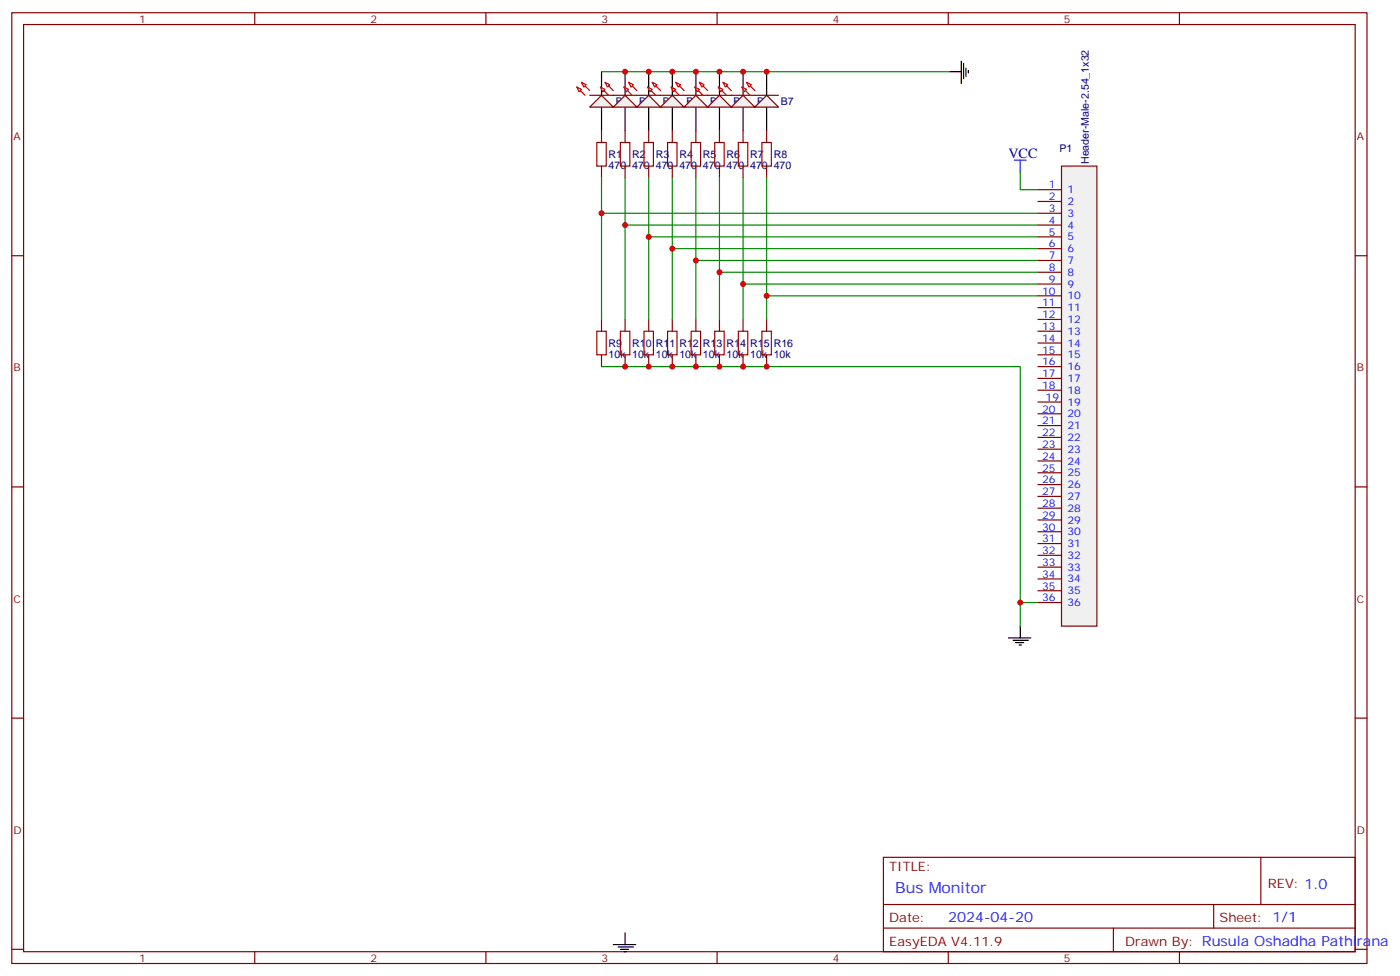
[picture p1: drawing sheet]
<svg xmlns="http://www.w3.org/2000/svg" width="419mm" height="292mm" viewBox="0 0 419 292" stroke-linecap="round" stroke-linejoin="round" font-family="sans-serif">
<g fill="none" stroke="#870000" stroke-width=".35">
<path d="M3.5 3.8h405.4v284.3h-405.4zM7.1 7.3h398.2v277.3h-398.2zM76.2 3.8v3.5M145.3 3.8v3.5M214.5 3.8v3.5M283.6 3.8v3.5M352.8 3.8v3.5M3.5 76.5h3.6M405.3 76.5h3.6M3.5 145.6h3.6M405.3 145.6h3.6M3.5 214.8h3.6"/>
<path d="M405.3 214.8h3.6M264.2 256.4h141.1v28.2h-141.1zM377.1 256.4v14.1M264.2 270.5h141.1M264.2 277.6h141.1M333 277.6v7M363 270.5v7.1M3.5 283.9h3.6M76.2 284.6v3.5M145.3 284.6v3.5M214.5 284.6v3.5M283.6 284.6v3.5"/>
<path d="M352.8 284.6v3.5M405.3 283.9h3.6"/>
</g>
<path d="M179.9 21.4v7.1M179.9 32v7.1" fill="none" stroke="#000" stroke-width=".35"/>
<path d="M176.4 32l3.5-3.5 3.5 3.5z" fill="#f0f0f0" stroke="#870000" stroke-width=".35"/>
<path d="M172.5 26l2.5 2.5M173.9 24.6l2.5 2.5" fill="none" stroke="#f00" stroke-width=".35"/>
<g fill="#f0f0f0" stroke="#f00" stroke-width=".35">
<path d="M173.9 24.6l1.4 .7-.7 .7z"/>
<path d="M172.5 26l1.4 .7-.7 .7z"/>
</g>
<path d="M176.4 28.5h7" fill="none" stroke="#870000" stroke-width=".35"/>
<path d="M187 21.4v7.1M187 32v7.1" fill="none" stroke="#000" stroke-width=".35"/>
<path d="M183.4 32l3.6-3.5 3.5 3.5z" fill="#f0f0f0" stroke="#870000" stroke-width=".35"/>
<path d="M179.6 26l2.4 2.5M181 24.6l2.4 2.5" fill="none" stroke="#f00" stroke-width=".35"/>
<g fill="#f0f0f0" stroke="#f00" stroke-width=".35">
<path d="M181 24.6l1.4 .7-.7 .7z"/>
<path d="M179.6 26l1.4 .7-.7 .7z"/>
</g>
<path d="M183.4 28.5h7.1" fill="none" stroke="#870000" stroke-width=".35"/>
<path d="M194 21.4v7.1M194 32v7.1" fill="none" stroke="#000" stroke-width=".35"/>
<path d="M190.5 32l3.5-3.5 3.6 3.5z" fill="#f0f0f0" stroke="#870000" stroke-width=".35"/>
<path d="M186.6 26l2.5 2.5M188 24.6l2.5 2.5" fill="none" stroke="#f00" stroke-width=".35"/>
<g fill="#f0f0f0" stroke="#f00" stroke-width=".35">
<path d="M188 24.6l1.4 .7-.7 .7z"/>
<path d="M186.6 26l1.4 .7-.7 .7z"/>
</g>
<path d="M190.5 28.5h7.1" fill="none" stroke="#870000" stroke-width=".35"/>
<path d="M201.1 21.4v7.1M201.1 32v7.1" fill="none" stroke="#000" stroke-width=".35"/>
<path d="M197.6 32l3.5-3.5 3.5 3.5z" fill="#f0f0f0" stroke="#870000" stroke-width=".35"/>
<path d="M193.7 26l2.4 2.5M195.1 24.6l2.5 2.5" fill="none" stroke="#f00" stroke-width=".35"/>
<g fill="#f0f0f0" stroke="#f00" stroke-width=".35">
<path d="M195.1 24.6l1.4 .7-.7 .7z"/>
<path d="M193.7 26l1.4 .7-.7 .7z"/>
</g>
<path d="M197.6 28.5h7" fill="none" stroke="#870000" stroke-width=".35"/>
<path d="M208.1 21.4v7.1M208.1 32v7.1" fill="none" stroke="#000" stroke-width=".35"/>
<path d="M204.6 32l3.5-3.5 3.6 3.5z" fill="#f0f0f0" stroke="#870000" stroke-width=".35"/>
<path d="M200.7 26l2.5 2.5M202.1 24.6l2.5 2.5" fill="none" stroke="#f00" stroke-width=".35"/>
<g fill="#f0f0f0" stroke="#f00" stroke-width=".35">
<path d="M202.1 24.6l1.5 .7-.8 .7z"/>
<path d="M200.7 26l1.4 .7-.7 .7z"/>
</g>
<path d="M204.6 28.5h7.1" fill="none" stroke="#870000" stroke-width=".35"/>
<path d="M215.2 21.4v7.1M215.2 32v7.1" fill="none" stroke="#000" stroke-width=".35"/>
<path d="M211.7 32l3.5-3.5 3.5 3.5z" fill="#f0f0f0" stroke="#870000" stroke-width=".35"/>
<path d="M207.8 26l2.5 2.5M209.2 24.6l2.5 2.5" fill="none" stroke="#f00" stroke-width=".35"/>
<g fill="#f0f0f0" stroke="#f00" stroke-width=".35">
<path d="M209.2 24.6l1.4 .7-.7 .7z"/>
<path d="M207.8 26l1.4 .7-.7 .7z"/>
</g>
<path d="M211.7 28.5h7" fill="none" stroke="#870000" stroke-width=".35"/>
<path d="M222.2 21.4v7.1M222.2 32v7.1" fill="none" stroke="#000" stroke-width=".35"/>
<path d="M218.7 32l3.5-3.5 3.6 3.5z" fill="#f0f0f0" stroke="#870000" stroke-width=".35"/>
<path d="M214.8 26l2.5 2.5M216.3 24.6l2.4 2.5" fill="none" stroke="#f00" stroke-width=".35"/>
<g fill="#f0f0f0" stroke="#f00" stroke-width=".35">
<path d="M216.3 24.6l1.4 .7-.7 .7z"/>
<path d="M214.8 26l1.5 .7-.8 .7z"/>
</g>
<path d="M218.7 28.5h7.1" fill="none" stroke="#870000" stroke-width=".35"/>
<path d="M229.3 21.4v7.1M229.3 32v7.1" fill="none" stroke="#000" stroke-width=".35"/>
<path d="M225.8 32l3.5-3.5 3.5 3.5z" fill="#f0f0f0" stroke="#870000" stroke-width=".35"/>
<path d="M221.9 26l2.5 2.5M223.3 24.6l2.5 2.5" fill="none" stroke="#f00" stroke-width=".35"/>
<g fill="#f0f0f0" stroke="#f00" stroke-width=".35">
<path d="M223.3 24.6l1.4 .7-.7 .7z"/>
<path d="M221.9 26l1.4 .7-.7 .7z"/>
</g>
<g fill="none" stroke="#870000" stroke-width=".35">
<path d="M179.9 39.1v3.5M187 39.1v3.5M194 39.1v3.5M201.1 39.1v3.5M208.1 39.1v3.5M215.2 39.1v3.5M222.2 39.1v3.5M225.8 28.5h7M229.3 39.1v3.5M179.9 49.7v3.5M187 49.7v3.5M194 49.7v3.5"/>
<path d="M201.1 49.7v3.5M208.1 49.7v3.5M215.2 49.7v3.5M222.2 49.7v3.5M229.3 49.7v3.5"/>
</g>
<path d="M178.5 42.6h2.8v7.1h-2.8zM185.6 42.6h2.8v7.1h-2.8zM192.6 42.6h2.8v7.1h-2.8zM199.7 42.6h2.8v7.1h-2.8zM206.7 42.6h2.8v7.1h-2.8zM213.8 42.6h2.8v7.1h-2.8zM220.8 42.6h2.9v7.1h-2.9zM227.9 42.6h2.8v7.1h-2.8z" fill="none" stroke="#a10000" stroke-width=".35"/>
<path d="M179.9 21.4h60" fill="none" stroke="#008700" stroke-width=".35"/>
<g fill="#c00">
<circle cx="187" cy="21.4" r=".88"/>
<circle cx="194" cy="21.4" r=".88"/>
<circle cx="201.1" cy="21.4" r=".88"/>
<circle cx="208.1" cy="21.4" r=".88"/>
<circle cx="215.2" cy="21.4" r=".88"/>
<circle cx="222.3" cy="21.4" r=".88"/>
<circle cx="229.3" cy="21.4" r=".88"/>
</g>
<path d="M317.5 49.7h10.6v137.6h-10.6z" fill="#f0f0f0" stroke="#870000" stroke-width=".35"/>
<g fill="none" stroke="#870000" stroke-width=".35">
<path d="M310.4 56.7h7.1M310.4 60.3h7.1M310.4 63.8h7.1M310.4 67.3h7.1M310.4 70.8h7.1M310.4 74.4h7.1M310.4 77.9h7.1M179.9 95.5v3.6M187 95.5v3.6M194 95.5v3.6M201.1 95.5v3.6M208.1 95.5v3.6"/>
<path d="M215.2 95.5v3.6M222.2 95.5v3.6M229.3 95.5v3.6M310.4 81.4h7.1M310.4 84.9h7.1M310.4 88.5h7.1M310.4 92h7.1M310.4 95.5h7.1M310.4 99.1h7.1M179.9 106.1v3.5M187 106.1v3.5M194 106.1v3.5"/>
<path d="M201.1 106.1v3.5M208.1 106.1v3.5M215.2 106.1v3.5M222.2 106.1v3.5M229.3 106.1v3.5M310.4 102.6h7.1M310.4 106.1h7.1M310.4 109.6h7.1M310.4 113.2h7.1M310.4 116.7h7.1M310.4 120.2h7.1M310.4 123.8h7.1"/>
<path d="M310.4 127.3h7.1M310.4 130.8h7.1M310.4 134.3h7.1M310.4 137.9h7.1M310.4 141.4h7.1M310.4 144.9h7.1M310.4 148.4h7.1M310.4 152h7.1M310.4 155.5h7.1M310.4 159h7.1M310.4 162.6h7.1M310.4 166.1h7.1"/>
<path d="M310.4 169.6h7.1M310.4 173.1h7.1M310.4 176.7h7.1M310.4 180.2h7.1"/>
</g>
<g fill="none" stroke="#000" stroke-width=".35">
<path d="M287.5 18.3v6.7M288.2 19v4.6M284 21.4h3.5M288.9 20.4v2.5M289.6 21.1v.7M301.6 190.8h6.7M303 191.5h4.6M303.7 192.2h2.5M304.8 192.9h.7M305.2 187.3v3.5M187 279v3.5M183.4 282.5h6.7"/>
<path d="M184.9 283.2h4.5M185.6 283.9h2.4M186.6 284.6h.7"/>
</g>
<path d="M239.9 21.4h44.1M179.9 53.2v10.6h130.5M187 53.2v14.1h123.4M194 53.2v17.6h116.4M201.1 53.2v21.2h109.3M208.1 53.2v24.7h102.3M215.2 53.2v28.2h95.2M222.2 53.2v31.7h88.2M229.3 53.2v35.3h81.1M305.2 51.4v5.3h5.2M229.3 88.5v7M310.4 180.2h-5.2v7.1" fill="none" stroke="#008700" stroke-width=".35"/>
<path d="M303.4 47.9h3.5M305.2 47.9v3.5" fill="none" stroke="#00f" stroke-width=".35"/>
<path d="M178.5 99.1h2.8v7h-2.8zM185.6 99.1h2.8v7h-2.8zM192.6 99.1h2.8v7h-2.8zM199.7 99.1h2.8v7h-2.8zM206.7 99.1h2.8v7h-2.8zM213.8 99.1h2.8v7h-2.8zM220.8 99.1h2.9v7h-2.9zM227.9 99.1h2.8v7h-2.8z" fill="none" stroke="#a10000" stroke-width=".35"/>
<circle cx="229.3" cy="88.5" r=".88" fill="#c00"/>
<path d="M222.2 84.9v10.6" fill="none" stroke="#008700" stroke-width=".35"/>
<circle cx="222.3" cy="84.9" r=".88" fill="#c00"/>
<path d="M215.2 81.4v14.1" fill="none" stroke="#008700" stroke-width=".35"/>
<circle cx="215.2" cy="81.4" r=".88" fill="#c00"/>
<path d="M208.1 77.9v17.6" fill="none" stroke="#008700" stroke-width=".35"/>
<circle cx="208.1" cy="77.9" r=".88" fill="#c00"/>
<path d="M201.1 74.4v21.1" fill="none" stroke="#008700" stroke-width=".35"/>
<circle cx="201.1" cy="74.4" r=".88" fill="#c00"/>
<path d="M194 70.8v24.7" fill="none" stroke="#008700" stroke-width=".35"/>
<circle cx="194" cy="70.8" r=".88" fill="#c00"/>
<path d="M187 67.3v28.2" fill="none" stroke="#008700" stroke-width=".35"/>
<circle cx="187" cy="67.3" r=".88" fill="#c00"/>
<path d="M179.9 63.8v31.7" fill="none" stroke="#008700" stroke-width=".35"/>
<circle cx="179.9" cy="63.8" r=".88" fill="#c00"/>
<path d="M179.9 109.6h125.3v70.6" fill="none" stroke="#008700" stroke-width=".35"/>
<g fill="#c00">
<circle cx="305.2" cy="180.2" r=".88"/>
<circle cx="187" cy="109.6" r=".88"/>
<circle cx="194" cy="109.6" r=".88"/>
<circle cx="201.1" cy="109.6" r=".88"/>
<circle cx="208.1" cy="109.6" r=".88"/>
<circle cx="215.2" cy="109.6" r=".88"/>
<circle cx="222.3" cy="109.6" r=".88"/>
<circle cx="229.3" cy="109.6" r=".88"/>
</g>
<text font-size="4.6" fill="#00f" x="267.8" y="267">Bus Monitor</text>
<text font-size="4.2" fill="#000080" x="301.6" y="47.2">VCC</text>
<text font-size="4.2" fill="#00f" x="283.6" y="275.8">2024-04-20</text>
<g font-size="3.9" fill="#800">
<text x="266" y="260.6">TITLE:</text>
<text x="379.2" y="265.6">REV: 1.0</text>
<text x="266" y="275.8">Date:</text>
<text x="364.8" y="275.8">Sheet: 1/1</text>
<text x="266" y="282.9">EasyEDA V4.11.9</text>
<text x="336.5" y="282.9">Drawn By: Rusula Oshadha Pathirana</text>
</g>
<g font-size="3.2" fill="#800">
<text x="41.6" y="6.8">1</text>
<text x="110.8" y="6.8">2</text>
<text x="179.9" y="6.8">3</text>
<text x="249.1" y="6.8">4</text>
<text x="318.2" y="6.8">5</text>
<text x="4.1" y="41.9">A</text>
<text x="405.9" y="41.9">A</text>
<text x="4.1" y="111.1">B</text>
<text x="405.9" y="111.1">B</text>
<text x="4.1" y="180.2">C</text>
<text x="405.9" y="180.2">C</text>
<text x="4.1" y="249.3">D</text>
<text x="405.9" y="249.3">D</text>
<text x="41.6" y="287.6">1</text>
<text x="110.8" y="287.6">2</text>
<text x="179.9" y="287.6">3</text>
<text x="249.1" y="287.6">4</text>
<text x="318.2" y="287.6">5</text>
</g>
<g font-size="3.2" fill="#000080">
<text x="184.1" y="31.5">B0</text>
<text x="191.2" y="31.5">B1</text>
<text x="198.3" y="31.5">B2</text>
<text x="205.3" y="31.5">B3</text>
<text x="212.4" y="31.5">B4</text>
<text x="219.4" y="31.5">B5</text>
<text x="226.5" y="31.5">B6</text>
<text x="233.5" y="31.5">B7</text>
<text x="182" y="47.4">R1</text>
<text x="189.1" y="47.4">R2</text>
<text x="196.1" y="47.4">R3</text>
<text x="203.2" y="47.4">R4</text>
<text x="210.3" y="47.4">R5</text>
<text x="217.3" y="47.4">R6</text>
<text x="224.4" y="47.4">R7</text>
<text x="231.4" y="47.4">R8</text>
<text x="316.9" y="45.4">P1</text>
<text x="182" y="50.6">470</text>
<text x="189.1" y="50.6">470</text>
<text x="196.1" y="50.6">470</text>
<text x="203.2" y="50.6">470</text>
<text x="210.3" y="50.6">470</text>
<text x="217.3" y="50.6">470</text>
<text x="224.4" y="50.6">470</text>
<text x="231.4" y="50.6">470</text>
<text x="325.7" y="49.1" transform="rotate(-90 325.7 49.1)">Header-Male-2.54_1x32</text>
<text x="182" y="107">10k</text>
<text x="182" y="103.8">R9</text>
<text x="189.1" y="107">10k</text>
<text x="189.1" y="103.8">R10</text>
<text x="196.1" y="107">10k</text>
<text x="196.1" y="103.8">R11</text>
<text x="203.2" y="107">10k</text>
<text x="203.2" y="103.8">R12</text>
<text x="210.3" y="107">10k</text>
<text x="210.3" y="103.8">R13</text>
<text x="217.3" y="107">10k</text>
<text x="217.3" y="103.8">R14</text>
<text x="224.4" y="107">10k</text>
<text x="224.4" y="103.8">R15</text>
<text x="231.4" y="107">10k</text>
<text x="231.4" y="103.8">R16</text>
</g>
<g font-size="3.2" fill="#00f">
<text x="313.7" y="56.4">1</text>
<text x="313.7" y="59.9">2</text>
<text x="319.3" y="57.8">1</text>
<text x="313.7" y="63.4">3</text>
<text x="319.3" y="61.3">2</text>
<text x="319.3" y="64.8">3</text>
<text x="313.7" y="67">4</text>
<text x="313.7" y="70.5">5</text>
<text x="319.3" y="68.4">4</text>
<text x="319.3" y="71.9">5</text>
<text x="313.7" y="74">6</text>
<text x="313.7" y="77.5">7</text>
<text x="319.3" y="75.4">6</text>
<text x="313.7" y="81.1">8</text>
<text x="319.3" y="79">7</text>
<text x="319.3" y="82.5">8</text>
<text x="311.7" y="88.1">10</text>
<text x="313.7" y="84.6">9</text>
<text x="319.3" y="86">9</text>
<text x="319.3" y="89.5">10</text>
<text x="311.7" y="91.7">11</text>
<text x="311.7" y="95.2">12</text>
<text x="319.3" y="93.1">11</text>
<text x="311.7" y="98.7">13</text>
<text x="319.3" y="96.6">12</text>
<text x="319.3" y="100.1">13</text>
<text x="311.7" y="102.2">14</text>
<text x="311.7" y="105.8">15</text>
<text x="319.3" y="103.6">14</text>
<text x="319.3" y="107.2">15</text>
<text x="311.7" y="109.3">16</text>
<text x="311.7" y="112.8">17</text>
<text x="319.3" y="110.7">16</text>
<text x="311.7" y="116.3">18</text>
<text x="312.8" y="119.9">19</text>
<text x="319.3" y="114.2">17</text>
<text x="319.3" y="117.8">18</text>
<text x="311.7" y="123.4">20</text>
<text x="319.3" y="121.3">19</text>
<text x="319.3" y="124.8">20</text>
<text x="311.7" y="126.9">21</text>
<text x="311.7" y="130.5">22</text>
<text x="319.3" y="128.3">21</text>
<text x="319.3" y="131.9">22</text>
<text x="311.7" y="134">23</text>
<text x="311.7" y="137.5">24</text>
<text x="319.3" y="135.4">23</text>
<text x="311.7" y="141">25</text>
<text x="319.3" y="138.9">24</text>
<text x="319.3" y="142.5">25</text>
<text x="311.7" y="144.6">26</text>
<text x="311.7" y="148.1">27</text>
<text x="319.3" y="146">26</text>
<text x="319.3" y="149.5">27</text>
<text x="311.7" y="151.6">28</text>
<text x="311.7" y="155.2">29</text>
<text x="319.3" y="153">28</text>
<text x="311.7" y="158.7">30</text>
<text x="319.3" y="156.6">29</text>
<text x="319.3" y="160.1">30</text>
<text x="311.7" y="162.2">31</text>
<text x="311.7" y="165.7">32</text>
<text x="319.3" y="163.6">31</text>
<text x="319.3" y="167.1">32</text>
<text x="311.7" y="169.3">33</text>
<text x="311.7" y="172.8">34</text>
<text x="319.3" y="170.7">33</text>
<text x="311.7" y="176.3">35</text>
<text x="311.7" y="179.8">36</text>
<text x="319.3" y="174.2">34</text>
<text x="319.3" y="177.7">35</text>
<text x="319.3" y="181.3">36</text>
</g>
</svg>
